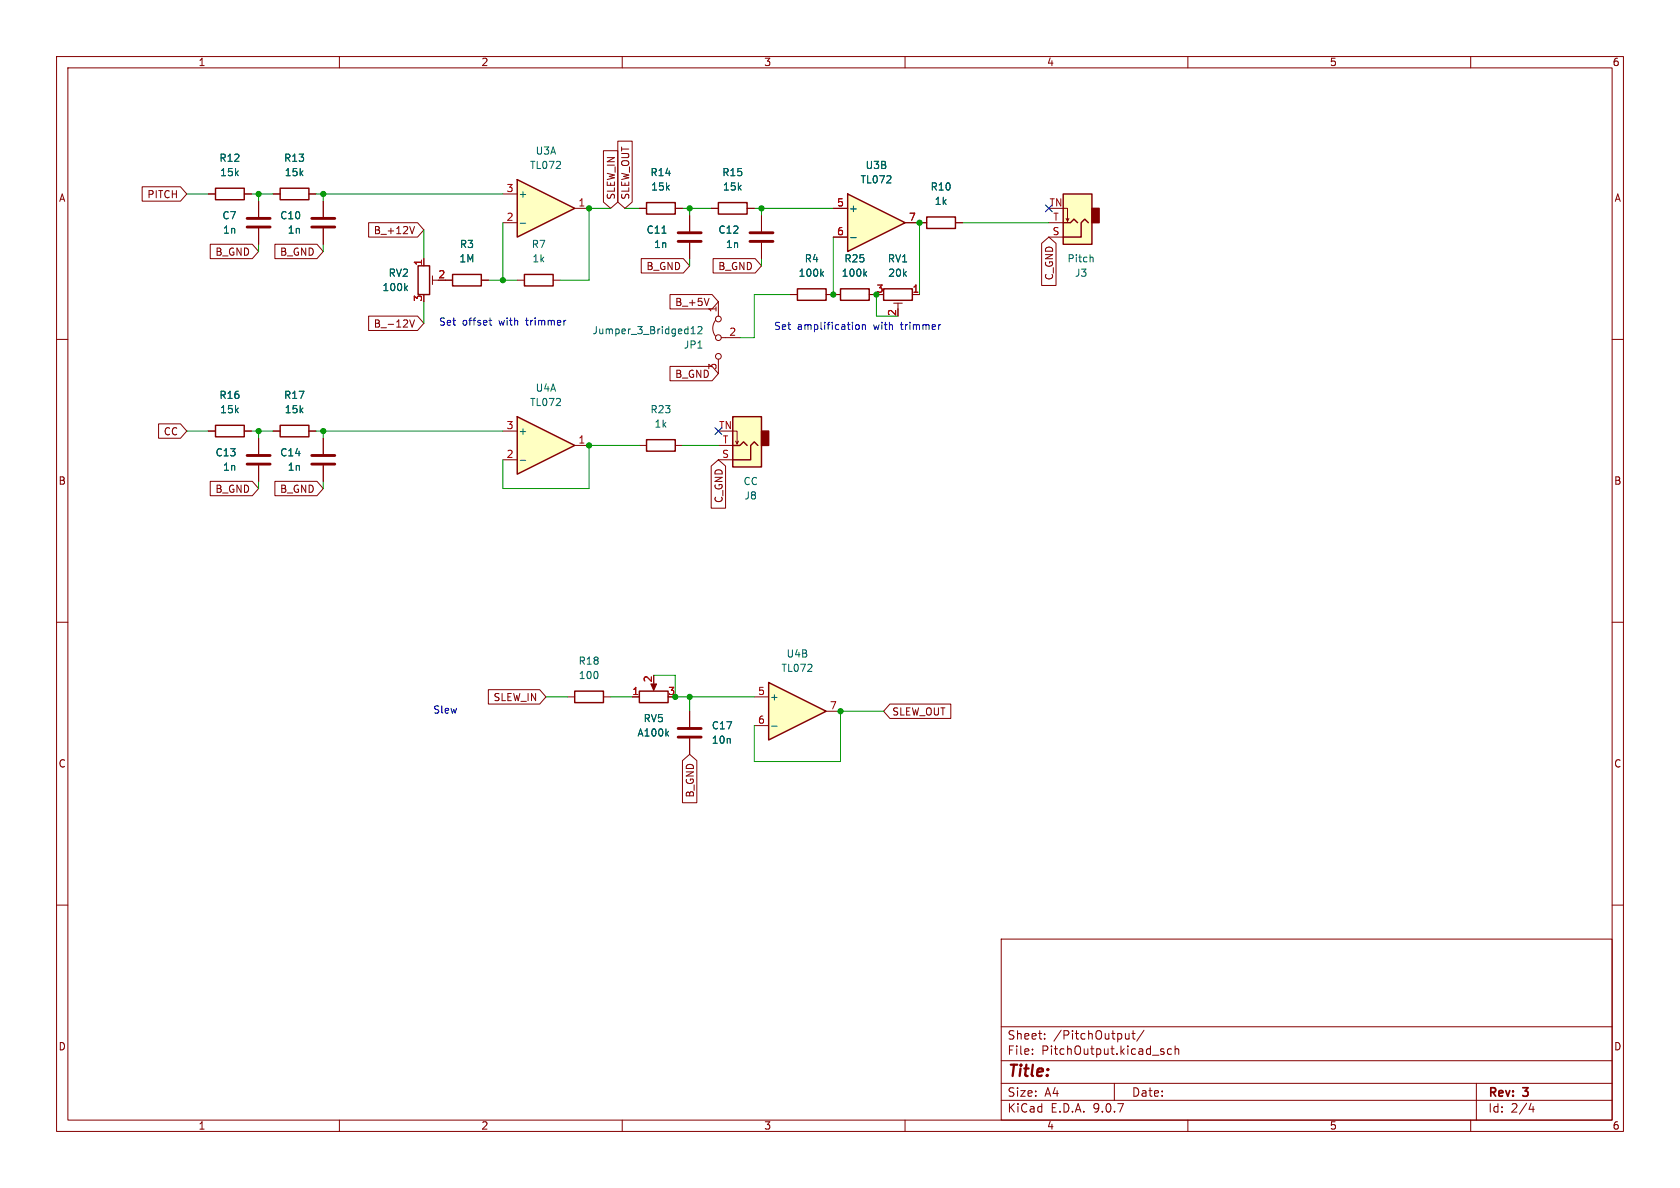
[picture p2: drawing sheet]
<svg xmlns="http://www.w3.org/2000/svg" width="297mm" height="210mm" viewBox="0 0 297 210" stroke-linecap="round" stroke-linejoin="round" font-family="sans-serif">
<g fill="none" stroke="#840000" stroke-width=".18">
<path d="M10 10h277v190h-277zM12 12h273v186h-273zM60 10v2M110 10v2M160 10v2M210 10v2M260 10v2M45.7 35.6v2.8M113 36.8h1.3M119.4 36.8h1.2M121.9 38.1v2.8M162.6 39.4h1.2"/>
<path d="M168.9 39.4h1.3M45.7 40.4v2.8M78.7 49.5h1.3M85.1 49.5h1.3M121.9 42.9v2.8M10 60h2M285 60h2M10 110h2M285 110h2M10 160h2M177 166h108v32h-108zM285 160h2"/>
<path d="M60 198v2M110 198v2M160 198v2M177 194.5h108M177 191.5h108M177 187.5h108M177 181.5h108M182.5 186.3v.1M182.5 185.5v.1M184.7 183.6v.1M184.7 182.8v.1M197 191.5v3"/>
<path d="M199.6 182.7v1M199.6 183.6l-.2 .1-.4-.1M200.1 182.7h.6M200.3 182.2v1.3l.4 .2M202.2 182.1l-1.2 2M205.4 185.9l.3 .1 .1 .2-.2 .2h-.3M205.4 185.4l.3 .1M207.1 185.5l-.4-.1-.3 .3v.4l.1 .2h.6M207.7 185.5l.3-.1 .3 .1 .1 .9M207.7 184.9v1.5M210 198v2M260 198v2"/>
<path d="M261 191.5v6.5M270.7 195l-.4 1.1h.9M271 195.6v1"/>
</g>
<path d="M114.3 35.8h5.1v2h-5.1zM163.8 38.4h5.1v2h-5.1zM80 48.5h5.1v2h-5.1z" fill="none" stroke="#840000" stroke-width=".25"/>
<path d="M43.7 38.6h4.1M43.7 40.1h4.1M119.9 41.1h4.1M119.9 42.7h4.1" fill="none" stroke="#840000" stroke-width=".51"/>
<path d="M117 41.2h.8" fill="none" stroke="#006464" stroke-width=".18"/>
<path d="M188 34.3h5v8.9h-5z" fill="#ffffc2"/>
<path d="M193 36.8h1.3v2.6h-1.3z" fill="#840000" stroke="#840000" stroke-width=".25"/>
<path d="M49.5 33.3h5.1v2h-5.1zM188 34.3h5v8.9h-5zM188 39.4h1.2l.7-.7 .6 .7M192.4 39.4l-.6-.7-.7 .7v2.5h-3.1" fill="none" stroke="#840000" stroke-width=".25"/>
<path d="M48.3 34.3h1.2M54.6 34.3h1.3M57.1 35.6v2.8M185.4 39.4h2.6M188 36.8h.7v2.3l.3-.5M188.5 38.6l.2 .5M57.1 40.4v2.8M185.4 41.9h2.6" fill="none" stroke="#840000" stroke-width=".18"/>
<path d="M192.9 45.5l.4 .1v.7" fill="none" stroke="#006464" stroke-width=".18"/>
<path d="M55.1 38.6h4.1M55.1 40.1h4.1" fill="none" stroke="#840000" stroke-width=".51"/>
<path d="M91.4 73.7l10.2 5-10.2 5.1z" fill="#ffffc2"/>
<path d="M38.1 33.3h5.1v2h-5.1zM73.9 47h2v5.1h-2zM92.7 48.5h5.1v2h-5.1zM91.4 73.7l10.2 5-10.2 5.1z" fill="none" stroke="#840000" stroke-width=".25"/>
<g fill="none" stroke="#840000" stroke-width=".18">
<path d="M36.8 34.3h1.3M43.2 34.3h1.2M74.9 45.7v1.3M76.5 49.5h1M76.5 48.8v1.5M91.4 49.5h1.3M97.8 49.5h1.3M126.5 56.6a2.26 2.26 0 0 0 0 2.8M127 53.3v2.6M127.5 59.7h3.3M88.9 76.2h2.5M101.6 78.7h2.5"/>
<path d="M127 63.5v2.5M88.9 81.3h2.5M121.9 125.7v2.8M121.9 130.6v2.8"/>
<circle cx="127" cy="56.4" r=".51"/>
<circle cx="127" cy="59.7" r=".51"/>
<circle cx="127" cy="63" r=".51"/>
</g>
<path d="M71.7 50.9l.3 .5M72 50.5l-.4 .5M122.2 59h.7M122.2 58.1l.3-.4v1.3M123.4 57.9l.5-.2 .2 .4-.8 .9h.8M92 81.4h.9" fill="none" stroke="#006464" stroke-width=".18"/>
<path d="M119.9 128.8h4.1M119.9 130.3h4.1" fill="none" stroke="#840000" stroke-width=".51"/>
<path d="M91.4 31.8l10.2 5-10.2 5.1z" fill="#ffffc2"/>
<path d="M91.4 31.8l10.2 5-10.2 5.1zM114.3 77.7h5.1v2.1h-5.1zM113 122.2h5.1v2h-5.1z" fill="none" stroke="#840000" stroke-width=".25"/>
<path d="M88.9 34.3h2.5M88.9 39.4h2.5M101.6 36.8h2.5M113 78.7h1.3M119.4 78.7h1.2M111.8 123.2h1.2M115.6 120.7v1" fill="none" stroke="#840000" stroke-width=".18"/>
<path d="M92 39.5h.9" fill="none" stroke="#006464" stroke-width=".18"/>
<path d="M115.1 120.9h1l-.5 1.1z" fill="#840000" stroke="#840000" stroke-width=".18"/>
<path d="M129.5 73.7h5.1v8.9h-5.1z" fill="#ffffc2"/>
<path d="M134.6 76.2h1.3v2.5h-1.3z" fill="#840000" stroke="#840000" stroke-width=".25"/>
<path d="M129.5 73.7h5.1v8.9h-5.1zM129.5 78.7h1.3l.6-.6 .7 .6M134 78.7l-.7-.6-.6 .6v2.6h-3.2M101.6 122.2h5.1v2h-5.1z" fill="none" stroke="#840000" stroke-width=".25"/>
<path d="M127 78.7h2.5M129.5 76.2h.8v2.3l.3-.5M130 78l.3 .5M127 81.3h2.5M100.3 123.2h1.3M106.7 123.2h1.2" fill="none" stroke="#840000" stroke-width=".18"/>
<path d="M135.9 120.7l10.1 5-10.1 5.1z" fill="#ffffc2"/>
<path d="M127 35.8h5.1v2h-5.1zM141 51.1h5v2h-5zM148.6 51.1h5.1v2h-5.1zM156.2 51.1h5.1v2h-5.1zM38.1 75.2h5.1v2h-5.1zM135.9 120.7l10.1 5-10.1 5.1z" fill="none" stroke="#840000" stroke-width=".25"/>
<g fill="none" stroke="#840000" stroke-width=".18">
<path d="M125.7 36.8h1.3M132.1 36.8h1.2M134.6 38.1v2.8M134.6 42.9v2.8M139.7 52.1h1.3M146 52.1h2.6M153.7 52.1h1.2M158 53.6h1.5M158.7 53.6v1M161.3 52.1h1.3M36.8 76.2h1.3M43.2 76.2h1.2"/>
<path d="M57.1 77.5v2.8M57.1 82.3v2.8M133.3 123.2h2.6M133.3 128.3h2.6M146 125.7h2.6"/>
</g>
<path d="M145.2 48.4l.4 .4M145.6 48l-.5 .5M152.9 48.4l.3 .4M153.2 48l-.5 .5M136.4 128.4h1" fill="none" stroke="#006464" stroke-width=".18"/>
<path d="M132.6 41.1h4.1M132.6 42.7h4.1M55.1 80.5h4.1M55.1 82h4.1" fill="none" stroke="#840000" stroke-width=".51"/>
<path d="M149.9 34.3l10.1 5.1-10.1 5.1z" fill="#ffffc2"/>
<path d="M149.9 34.3l10.1 5.1-10.1 5.1zM49.5 75.2h5.1v2h-5.1z" fill="none" stroke="#840000" stroke-width=".25"/>
<g fill="none" stroke="#840000" stroke-width=".18">
<path d="M25.1 33h6.8l1.1 1.3-1.1 1.3h-6.8zM36.8 34.3h1.3M43.2 34.3h1.2M45.7 35.6v2.8M48.3 34.3h1.2M54.6 34.3h1.3M57.1 35.6v2.8M65.2 39.4h8.6l1.1 1.2-1.1 1.3h-8.6zM106.7 26.6h2.5v9.1l-1.3 1.1-1.2-1.1zM109.2 25h2.6v10.7l-1.3 1.1-1.3-1.1zM113 36.8h1.3M119.4 36.8h1.2"/>
<path d="M121.9 38.1v2.8M125.7 36.8h1.3M132.1 36.8h1.2M134.6 38.1v2.8M147.3 36.8h2.6M160 39.4h3.8M168.9 39.4h1.3M37.2 43.2h7.4l1.1 1.3-1.1 1.2h-7.4zM45.7 40.4v2.8M48.6 43.2h7.4l1.1 1.3-1.1 1.2h-7.4zM57.1 40.4v2.8M65.2 55.9h8.6l1.1 1.3-1.1 1.2h-8.6z"/>
<path d="M72.4 56.6l.5 1.2 .4-1.2M73.3 40l-.4 1.3M74.9 45.7v1.3M78.7 49.5h1.3M85.1 49.5h1.3M113.4 45.7h7.4l1.1 1.3-1.1 1.3h-7.4zM118.4 52.1h7.5l1.1 1.2-1.1 1.3h-7.5zM121.9 42.9v2.8M125.3 52.7l-.4 1.3M126.1 45.7h7.4l1.1 1.3-1.1 1.3h-7.4zM134.6 42.9v2.8M139.7 52.1h1.3"/>
<path d="M146 52.1h2.6M147.3 41.9h2.6M153.7 52.1h1.2M161.3 52.1h1.3M184.1 43l1.3-1.1 1.3 1.1v7.5h-2.6zM28 74.9h3.9l1.1 1.3-1.1 1.3h-3.9zM36.8 76.2h1.3M43.2 76.2h1.2M45.7 77.5v2.8M48.3 76.2h1.2M54.6 76.2h1.3M57.1 77.5v2.8"/>
<path d="M118.4 64.8h7.5l1.1 1.2-1.1 1.3h-7.5zM37.2 85.1h7.4l1.1 1.3-1.1 1.2h-7.4zM45.7 82.3v2.8M48.6 85.1h7.4l1.1 1.3-1.1 1.2h-7.4zM57.1 82.3v2.8M125.7 82.4l1.3-1.1 1.3 1.1v7.4h-2.6zM86.3 121.9h9.1l1.1 1.3-1.1 1.3h-9.1zM111.8 123.2h1.2M120.6 134.5l1.3-1.1 1.3 1.1v7.4h-2.6zM121.9 125.7v2.8M121.9 130.6v2.8M157.3 124.5h10.8v2.5h-10.8l-1.1-1.3z"/>
</g>
<path d="M71.7 50.9l.3 .5M72 50.5l-.4 .5M117 41.2h.8M145.2 48.4l.4 .4M145.6 48l-.5 .5M150.4 42h1M152.9 48.4l.3 .4M153.2 48l-.5 .5" fill="none" stroke="#006464" stroke-width=".18"/>
<path d="M43.7 80.5h4.1M43.7 82h4.1" fill="none" stroke="#840000" stroke-width=".51"/>
<g fill="none" stroke="#009600" stroke-width=".18">
<path d="M33 34.3h3.8M44.4 34.3h3.9M45.7 34.3v1.3M55.9 34.3h33M57.1 34.3v1.3M88.9 39.4v10.1M107.9 36.8h-3.8v12.7h-5M110.5 36.8h2.5M120.6 36.8h5.1M121.9 36.8v1.3M133.3 36.8h14M134.6 36.8v1.3"/>
<path d="M162.6 39.4v12.7M170.2 39.4h15.2M45.7 43.2v1.3M57.1 43.2v1.3M74.9 40.6v5.1M74.9 53.3v3.9M86.4 49.5h5M121.9 45.7v1.3M134.6 45.7v1.3M139.7 52.1h-6.4v7.6h-2.5M147.3 41.9v10.2M154.9 52.1v3.8h3.8"/>
<path d="M33 76.2h3.8M44.4 76.2h3.9M45.7 76.2v1.3M55.9 76.2h33M57.1 76.2v1.3M113 78.7h-8.9v7.7h-15.2v-5.1M120.6 78.7h6.4M45.7 85.1v1.3M57.1 85.1v1.3M115.6 119.4h3.8v3.8h13.9M96.5 123.2h3.8M107.9 123.2h3.9"/>
<path d="M121.9 123.2v2.5M156.2 125.7h-7.6v8.9h-15.3v-6.3"/>
</g>
<path d="M184.8 36.2l1.2 1.2M186 36.2l-1.2 1.2M126.4 75.6l1.2 1.2M127.6 75.6l-1.2 1.2" fill="none" stroke="#000084" stroke-width=".18"/>
<path d="M86.5 56.6h.4M86.6 56.2v1.1l.3 .2M100.1 56.6l-.3 .1M151.2 57.6l.3-.2 .3 .1 .1 .1-.1 .6h-.3l-.3-.2M152.5 57.5l.1-.1 .3 .1 .1 .7M152.5 57.4v.8M166.3 57.4l-.2 .1" fill="none" stroke="#0000c2" stroke-width=".18"/>
<g fill="#009600" stroke="#009600" stroke-width=".18">
<circle cx="121.9" cy="36.8" r=".46"/>
<circle cx="134.6" cy="36.8" r=".46"/>
<circle cx="154.9" cy="52.1" r=".46"/>
<circle cx="147.3" cy="52.1" r=".46"/>
<circle cx="162.6" cy="39.4" r=".46"/>
<circle cx="57.1" cy="76.2" r=".46"/>
<circle cx="88.9" cy="49.5" r=".46"/>
<circle cx="104.1" cy="36.8" r=".46"/>
<circle cx="104.1" cy="78.7" r=".46"/>
<circle cx="148.6" cy="125.7" r=".46"/>
<circle cx="119.4" cy="123.2" r=".46"/>
<circle cx="121.9" cy="123.2" r=".46"/>
<circle cx="57.1" cy="34.3" r=".46"/>
<circle cx="45.7" cy="34.3" r=".46"/>
<circle cx="45.7" cy="76.2" r=".46"/>
</g>
<text font-size="2.8" fill="#840000" x="178" y="190.9">Title:</text>
<g font-size="2.1" fill="#840000">
<text x="178" y="184">Sheet:</text>
<text x="186.2" y="184">/PitchOutput/</text>
<text x="178" y="186.7">File:</text>
<text x="184.1" y="186.7">PitchOutput.kicad_sch</text>
<text x="178" y="196.9">KiCad</text>
<text x="178" y="194.1">Size:</text>
<text x="184.7" y="194.1">A4</text>
<text x="185.7" y="196.9">E.D.A.</text>
<text x="193.3" y="196.9">9.0.7</text>
<text x="200" y="194.1">Date:</text>
<text x="263" y="194.3">Rev:</text>
<text x="263" y="196.9">Id:</text>
<text x="267.1" y="196.9">2/4</text>
<text x="269.4" y="194.3">3</text>
</g>
<g font-size="1.8" fill="#840000">
<text x="35" y="11.9">1</text>
<text x="85" y="11.9">2</text>
<text x="135" y="11.9">3</text>
<text x="185" y="11.9">4</text>
<text x="235" y="11.9">5</text>
<text x="285" y="11.9">6</text>
<text x="10.3" y="35.9">A</text>
<text x="25.9" y="35.2">PITCH</text>
<text x="108.9" y="35.4" transform="rotate(-90 108.9 35.4)">SLEW_IN</text>
<text x="111.4" y="35.4" transform="rotate(-90 111.4 35.4)">SLEW_OUT</text>
<text x="285.3" y="35.9">A</text>
<text x="66" y="41.6">B_+12V</text>
<text x="38" y="45.4">B_GND</text>
<text x="49.4" y="45.4">B_GND</text>
<text x="114.2" y="47.9">B_GND</text>
<text x="126.9" y="47.9">B_GND</text>
<text x="186.4" y="49.7" transform="rotate(-90 186.4 49.7)">C_GND</text>
<text x="66" y="58.1">B_-12V</text>
<text x="119.3" y="54.3">B_+5V</text>
<text x="126.7" y="65.5" transform="rotate(-90 126.7 65.5)">3</text>
<text x="119.3" y="67">B_GND</text>
<text x="28.8" y="77.2">CC</text>
<text x="10.3" y="85.9">B</text>
<text x="38" y="87.3">B_GND</text>
<text x="49.4" y="87.3">B_GND</text>
<text x="128" y="89" transform="rotate(-90 128 89)">C_GND</text>
<text x="285.3" y="85.9">B</text>
<text x="87.1" y="124.1">SLEW_IN</text>
<text x="157.6" y="126.7">SLEW_OUT</text>
<text x="10.3" y="135.9">C</text>
<text x="285.3" y="135.9">C</text>
<text x="122.9" y="141.1" transform="rotate(-90 122.9 141.1)">B_GND</text>
<text x="10.3" y="185.9">D</text>
<text x="285.3" y="185.9">D</text>
<text x="35" y="199.9">1</text>
<text x="85" y="199.9">2</text>
<text x="135" y="199.9">3</text>
<text x="185" y="199.9">4</text>
<text x="235" y="199.9">5</text>
<text x="285" y="199.9">6</text>
</g>
<g font-size="1.8" fill="#006464">
<text x="38.7" y="28.8">R12</text>
<text x="50.1" y="28.8">R13</text>
<text x="94.6" y="27.5">U3A</text>
<text x="38.8" y="31.3">15k</text>
<text x="50.2" y="31.3">15k</text>
<text x="91.6" y="35.2">+</text>
<text x="93.6" y="30.1">TL072</text>
<text x="114.9" y="31.3">R14</text>
<text x="115" y="33.9">15k</text>
<text x="127.6" y="31.3">R15</text>
<text x="127.7" y="33.9">15k</text>
<text x="152" y="32.6">TL072</text>
<text x="152.9" y="30.1">U3B</text>
<text x="164.4" y="33.9">R10</text>
<text x="39.2" y="39">C7</text>
<text x="39.3" y="41.5">1n</text>
<text x="49.4" y="39">C10</text>
<text x="50.8" y="41.5">1n</text>
<text x="114.2" y="41.5">C11</text>
<text x="126.9" y="41.5">C12</text>
<text x="150" y="37.7">+</text>
<text x="165.1" y="36.4">1k</text>
<text x="81.1" y="46.6">1M</text>
<text x="81.2" y="44">R3</text>
<text x="93.9" y="44">R7</text>
<text x="94" y="46.6">1k</text>
<text x="115.5" y="44">1n</text>
<text x="128.2" y="44">1n</text>
<text x="142.2" y="46.6">R4</text>
<text x="149.2" y="46.6">R25</text>
<text x="156.9" y="46.6">RV1</text>
<text x="188.6" y="46.6">Pitch</text>
<text x="67.5" y="51.7">100k</text>
<text x="68.6" y="49.1">RV2</text>
<text x="141.1" y="49.1">100k</text>
<text x="148.7" y="49.1">100k</text>
<text x="156.9" y="49.1">20k</text>
<text x="189.9" y="49.1">J3</text>
<text x="104.7" y="59.3">Jumper_3_Bridged12</text>
<text x="120.8" y="61.8">JP1</text>
<text x="38.7" y="70.7">R16</text>
<text x="50.1" y="70.7">R17</text>
<text x="93.6" y="72">TL072</text>
<text x="94.6" y="69.4">U4A</text>
<text x="38.8" y="73.3">15k</text>
<text x="50.2" y="73.3">15k</text>
<text x="91.6" y="77.1">+</text>
<text x="114.9" y="73.3">R23</text>
<text x="115.6" y="75.8">1k</text>
<text x="38" y="80.9">C13</text>
<text x="39.3" y="83.4">1n</text>
<text x="49.4" y="80.9">C14</text>
<text x="50.8" y="83.4">1n</text>
<text x="131.3" y="86">CC</text>
<text x="131.5" y="88.5">J8</text>
<text x="102.2" y="117.7">R18</text>
<text x="138.1" y="119">TL072</text>
<text x="139" y="116.4">U4B</text>
<text x="102.2" y="120.2">100</text>
<text x="136" y="124.1">+</text>
<text x="112.6" y="130.4">A100k</text>
<text x="113.7" y="127.9">RV5</text>
<text x="125.7" y="129.1">C17</text>
<text x="125.7" y="131.7">10n</text>
</g>
<g font-size="1.8" fill="#a90000">
<text x="89.5" y="34">3</text>
<text x="89.5" y="39.1">2</text>
<text x="102.2" y="36.6">1</text>
<text x="147.9" y="36.6">5</text>
<text x="147.9" y="41.7">6</text>
<text x="160.6" y="39.1">7</text>
<text x="185.4" y="36.6">TN</text>
<text x="186" y="41.7">S</text>
<text x="186.1" y="39.1">T</text>
<text x="74.7" y="47.1" transform="rotate(-90 74.7 47.1)">1</text>
<text x="74.7" y="53.4" transform="rotate(-90 74.7 53.4)">3</text>
<text x="77.4" y="49.3">2</text>
<text x="154.9" y="51.8">3</text>
<text x="161.2" y="51.8">1</text>
<text x="126.7" y="55.3" transform="rotate(-90 126.7 55.3)">1</text>
<text x="128.8" y="59.4">2</text>
<text x="158.5" y="56" transform="rotate(-90 158.5 56)">2</text>
<text x="89.5" y="75.9">3</text>
<text x="127" y="75.9">TN</text>
<text x="89.5" y="81">2</text>
<text x="102.2" y="78.5">1</text>
<text x="127.6" y="81">S</text>
<text x="127.7" y="78.5">T</text>
<text x="111.7" y="122.9">1</text>
<text x="115.3" y="120.7" transform="rotate(-90 115.3 120.7)">2</text>
<text x="118" y="122.9">3</text>
<text x="133.9" y="122.9">5</text>
<text x="146.6" y="125.5">7</text>
<text x="133.9" y="128">6</text>
</g>
<g font-size="1.8" fill="#0000c2">
<text x="77.5" y="57.8">Set</text>
<text x="81.7" y="57.8">offset</text>
<text x="88.3" y="57.8">with</text>
<text x="93.3" y="57.8">trimmer</text>
<text x="136.8" y="58.5">Set</text>
<text x="140.9" y="58.5">amplification</text>
<text x="154.6" y="58.5">with</text>
<text x="159.6" y="58.5">trimmer</text>
<text x="76.5" y="126.3">Slew</text>
</g>
</svg>
